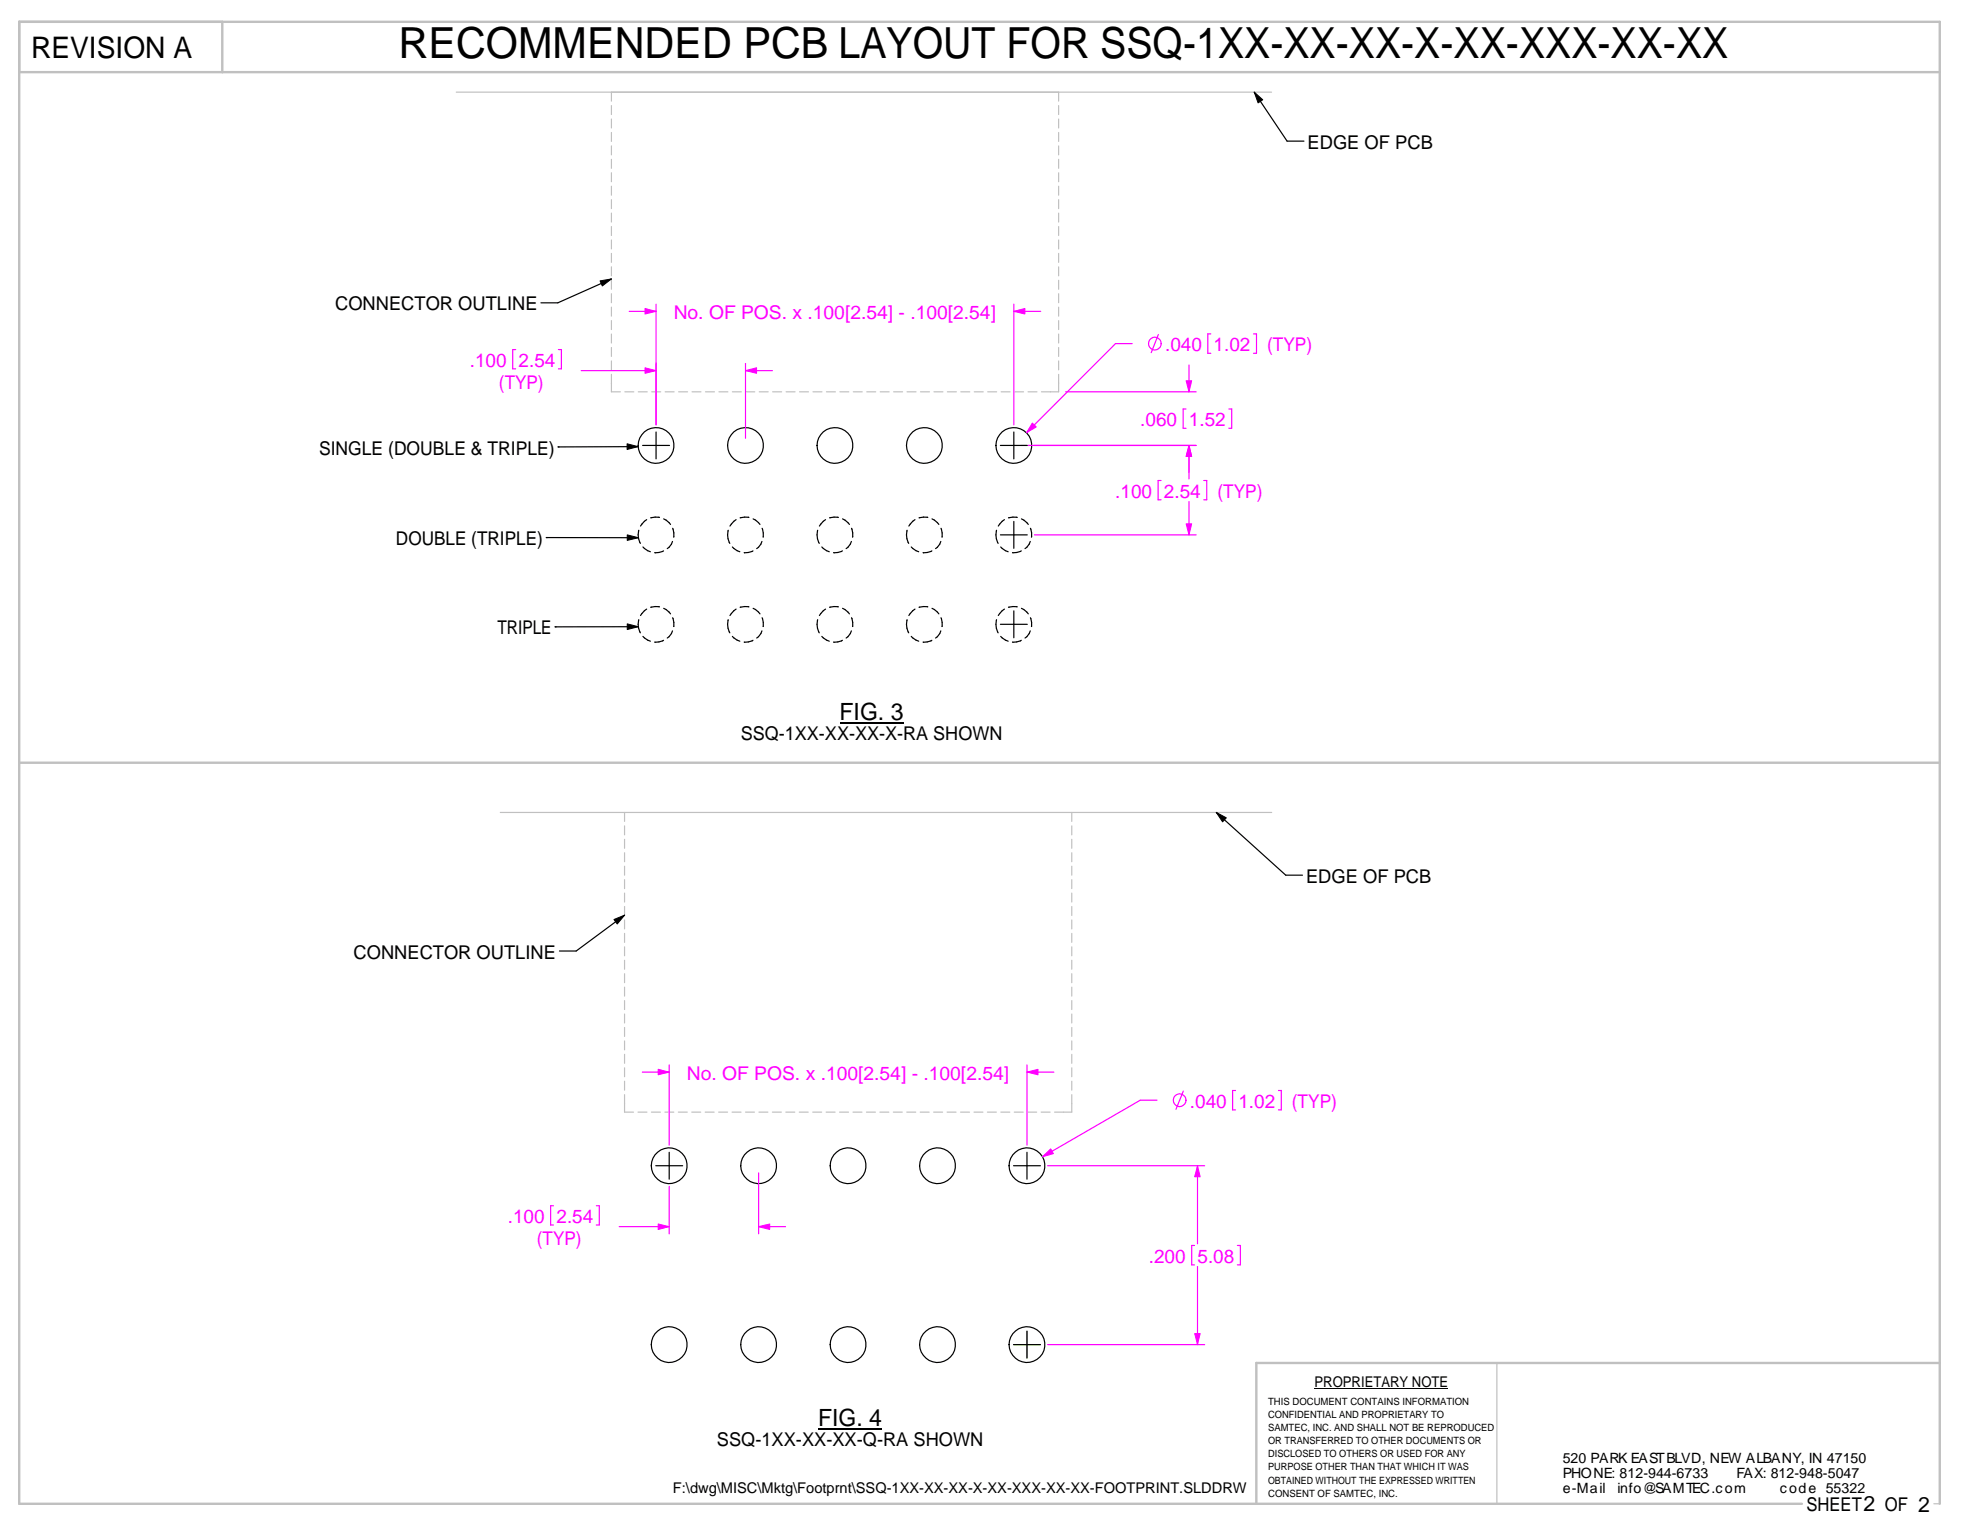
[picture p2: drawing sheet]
<svg xmlns="http://www.w3.org/2000/svg" width="279mm" height="216mm" viewBox="0 0 279 216" stroke-linecap="round" stroke-linejoin="round" font-family="sans-serif">
<g fill="none" stroke="#c0c0c0" stroke-width=".17">
<path d="M64.7 13.1h115.5M86.7 13.1v1.2M86.7 15v1.2M86.7 16.9v1.2M86.7 18.8v1.2M150.1 13.1v1.2M150.1 15v1.2M150.1 16.9v1.2M150.1 18.8v1.2M86.7 20.7v1.3M86.7 22.6v1.3M86.7 24.5v1.3"/>
<path d="M86.7 26.4v1.3M86.7 28.3v1.3M86.7 30.2v1.3M86.7 32.1v1.3M86.7 34v1.3M86.7 35.9v1.3M86.7 37.8v1.3M86.7 39.7v1.3M150.1 20.7v1.3M150.1 22.6v1.3M150.1 24.5v1.3M150.1 26.4v1.3"/>
<path d="M150.1 28.3v1.3M150.1 30.2v1.3M150.1 32.1v1.3M150.1 34v1.3M150.1 35.9v1.3M150.1 37.8v1.3M150.1 39.7v1.3M86.7 53.1v2.4h1.2M86.7 41.6v1.3M86.7 43.5v1.3M86.7 45.4v1.3M86.7 47.4v1.2"/>
<path d="M86.7 49.3v1.2M86.7 51.2v1.2M88.6 55.5h1.2M90.5 55.5h1.3M92.4 55.5h1.3M94.3 55.5h1.3M96.2 55.5h1.3M98.1 55.5h1.3M100 55.5h1.3M101.9 55.5h1.3M103.8 55.5h1.3M105.7 55.5h1.3"/>
<path d="M107.6 55.5h1.3M109.5 55.5h1.3M111.4 55.5h1.3M113.3 55.5h1.3M115.2 55.5h1.3M117.2 55.5h1.2M119.1 55.5h1.2M121 55.5h1.2M122.9 55.5h1.2M124.8 55.5h1.2M126.7 55.5h1.2M128.6 55.5h1.3"/>
<path d="M130.5 55.5h1.3M132.4 55.5h1.3M134.3 55.5h1.3M136.2 55.5h1.3M138.1 55.5h1.3M140 55.5h1.3M141.9 55.5h1.3M143.8 55.5h1.3M145.7 55.5h1.3M150.1 53.1v2.4h-2.5M150.1 41.6v1.3M150.1 43.5v1.3"/>
<path d="M150.1 45.4v1.3M150.1 47.4v1.2M150.1 49.3v1.2M150.1 51.2v1.2M70.9 115.2h109.4M88.5 115.2v1.2M88.5 117.1v1.2M88.5 119v1.3M151.9 115.2v1.2M151.9 117.1v1.2M151.9 119v1.3M88.5 120.9v1.3"/>
<path d="M88.5 122.8v1.3M88.5 124.7v1.3M88.5 126.6v1.3M88.5 128.5v1.3M88.5 130.4v1.3M88.5 132.3v1.3M88.5 134.2v1.3M88.5 136.1v1.3M88.5 138v1.3M88.5 139.9v1.3M151.9 120.9v1.3M151.9 122.8v1.3"/>
<path d="M151.9 124.7v1.3M151.9 126.6v1.3M151.9 128.5v1.3M151.9 130.4v1.3M151.9 132.3v1.3M151.9 134.2v1.3M151.9 136.1v1.3M151.9 138v1.3M151.9 139.9v1.3M88.5 141.8v1.3M88.5 143.7v1.3M88.5 145.7v1.2"/>
<path d="M88.5 147.6v1.2M88.5 149.5v1.2M88.5 151.4v1.2M88.5 153.3v1.2M88.5 155.2v2.5h1.3M90.4 157.7h1.3M92.3 157.7h1.3M94.2 157.7h1.3M96.2 157.7h1.2M98.1 157.7h1.2M100 157.7h1.2M101.9 157.7h1.2"/>
<path d="M103.8 157.7h1.2M105.7 157.7h1.2M107.6 157.7h1.3M109.5 157.7h1.3M111.4 157.7h1.3M113.3 157.7h1.3M115.2 157.7h1.3M117.1 157.7h1.3M119 157.7h1.3M120.9 157.7h1.3M122.8 157.7h1.3M124.7 157.7h1.3"/>
<path d="M126.6 157.7h1.3M128.5 157.7h1.3M130.4 157.7h1.3M132.3 157.7h1.3M134.3 157.7h1.2M136.2 157.7h1.2M138.1 157.7h1.2M140 157.7h1.2M141.9 157.7h1.2M143.8 157.7h1.2M145.7 157.7h1.3M147.6 157.7h1.3"/>
<path d="M151.9 155.2v2.5h-2.4M151.9 141.8v1.3M151.9 143.7v1.3M151.9 145.7v1.2M151.9 147.6v1.2M151.9 149.5v1.2M151.9 151.4v1.2M151.9 153.3v1.2M212.2 193.2v20M274.1 213.2h.9"/>
</g>
<path d="M2.7 10.2h272.3M31.5 3.1v7.1M2.7 108.1h272.3M275 193.2h-96.9v20M255.4 213.2h-252.7v-210.1h272.3v210.1" fill="none" stroke="#c0c0c0" stroke-width=".34"/>
<g fill="none" stroke="#000" stroke-width=".17">
<path d="M90.5 75.2a2.5 2.5 0 0 0 .3 1.8M91.1 77.5l.7 .6 .4 .1M91.7 73.7l-.9 .9M93.5 73.3h-.6l-.7 .1M94.1 78.1l-.7 .2h-.6M94.1 73.6l.3 .1 .7 .6M95.3 76.8l-.1 .3-.6 .7M95.3 74.9l.2 .6v.6M103.2 75.2a2.5 2.5 0 0 0 .3 1.8M103.8 77.5l.7 .6 .4 .1M104.3 73.7l-.8 .9M106.2 73.3h-.6l-.7 .1"/>
<path d="M106.7 78.1l-.6 .2h-.6M106.8 73.6l.3 .1 .6 .6M108 76.8l-.1 .3-.6 .7M108 74.9l.2 .6v.6M115.9 75.2a2.5 2.5 0 0 0 .2 1.8M116.5 77.5l.7 .6 .4 .1M117 73.7l-.8 .9M118.8 73.3h-.6l-.6 .1M119.4 78.1l-.6 .2h-.6M119.4 73.6l.4 .1 .6 .6M120.7 76.8l-.2 .3-.6 .7M120.7 74.9l.2 .6v.6"/>
<path d="M128.6 75.2a2.5 2.5 0 0 0 .2 1.8M129.2 77.5l.7 .6 .3 .1M129.7 73.7l-.9 .9M131.5 73.3h-.6l-.6 .1M132.1 78.1l-.7 .2h-.6M132.1 73.6l.4 .1 .6 .6M133.4 76.8l-.2 .3-.6 .7M133.4 74.9l.2 .6-.1 .6M141.3 75.2a2.5 2.5 0 0 0 .2 1.8M141.9 77.5l.6 .6 .4 .1M142.4 73.7l-.9 .9M144.2 73.3h-.6l-.6 .1"/>
<path d="M144.8 78.1l-.7 .2h-.6M144.8 73.6l.3 .1 .7 .6M146 76.8l-.1 .3-.6 .7M146.1 74.9l.1 .6v.6M90.5 87.8a2.5 2.5 0 0 0 .3 1.9M91.1 90.2l.7 .5 .4 .2M91.7 86.3l-.9 1M93.5 86h-.6l-.7 .1M94.1 90.8l-.7 .2h-.6M94.1 86.2l.3 .2 .7 .6M95.3 89.4l-.1 .4-.6 .6M95.3 87.6l.2 .6v.6"/>
<path d="M103.2 87.8a2.5 2.5 0 0 0 .3 1.9M103.8 90.2l.7 .5 .4 .2M104.3 86.3l-.8 1M106.2 86h-.6l-.7 .1M106.7 90.8l-.6 .2h-.6M106.8 86.2l.3 .2 .6 .6M108 89.4l-.1 .4-.6 .6M108 87.6l.2 .6v.6M115.9 87.8a2.5 2.5 0 0 0 .2 1.9M116.5 90.2l.7 .5 .4 .2M117 86.3l-.8 1M118.8 86h-.6l-.6 .1"/>
<path d="M119.4 90.8l-.6 .2h-.6M119.4 86.2l.4 .2 .6 .6M120.7 89.4l-.2 .4-.6 .6M120.7 87.6l.2 .6v.6M128.6 87.8a2.5 2.5 0 0 0 .2 1.9M129.2 90.2l.7 .5 .3 .2M129.7 86.3l-.9 1M131.5 86h-.6l-.6 .1M132.1 90.8l-.7 .2h-.6M132.1 86.2l.4 .2 .6 .6M133.4 89.4l-.2 .4-.6 .6M133.4 87.6l.2 .6-.1 .6"/>
<path d="M141.3 87.8a2.5 2.5 0 0 0 .2 1.9M141.9 90.2l.6 .5 .4 .2M142.4 86.3l-.9 1M144.2 86h-.6l-.6 .1M144.8 90.8l-.7 .2h-.6M144.8 86.2l.3 .2 .7 .6M146 89.4l-.1 .4-.6 .6M146.1 87.6l.1 .6v.6"/>
<circle cx="93" cy="63.1" r="2.53"/>
<circle cx="105.7" cy="63.1" r="2.53"/>
<circle cx="118.3" cy="63.1" r="2.53"/>
<circle cx="131" cy="63.1" r="2.53"/>
<circle cx="143.7" cy="63.1" r="2.53"/>
<circle cx="94.9" cy="165.2" r="2.53"/>
<circle cx="107.5" cy="165.2" r="2.53"/>
<circle cx="120.2" cy="165.2" r="2.53"/>
<circle cx="132.9" cy="165.2" r="2.53"/>
<circle cx="145.6" cy="165.2" r="2.53"/>
<circle cx="94.9" cy="190.6" r="2.53"/>
<circle cx="107.5" cy="190.6" r="2.53"/>
<circle cx="120.2" cy="190.6" r="2.53"/>
<circle cx="132.9" cy="190.6" r="2.53"/>
<circle cx="145.6" cy="190.6" r="2.53"/>
</g>
<path d="M151.1 55.5h18.5M168.1 58h-.4v2.7h.4M168.5 51.7v3.8M174.2 58h.4v2.7h-.4M144.7 63.1h24.9M168.5 63.1v3.9" fill="none" stroke="#f0f" stroke-width=".17"/>
<path d="M168.5 63.1l.4 1.6h-.8z" fill="#f0f"/>
<path d="M168.5 63.1l.4 1.6h-.8z" fill="none" stroke="#f0f" stroke-width=".14"/>
<path d="M168.1 54h.8l-.4 1.5z" fill="#f0f"/>
<path d="M168.1 54h.8l-.4 1.5z" fill="none" stroke="#f0f" stroke-width=".14"/>
<path d="M143.7 190.6h3.8M145.6 188.7v3.8" fill="none" stroke="#80ff00" stroke-width=".17"/>
<path d="M172.4 115.2l9.9 8.9h2.3M88.5 129.7l-6.8 5.1h-2.4M93 165.3h3.8M94.9 163.3v3.9M143.7 165.3h3.8M145.6 163.3v3.9M143.7 190.6h3.8M145.6 188.7v3.8M116 202.6h9" fill="none" stroke="#000" stroke-width=".17"/>
<g fill="none" stroke="#f0f" stroke-width=".17">
<path d="M91.1 152h3.8M94.9 151v11.3M145.6 151v11.3M145.6 152h3.8M164 156h-2.4l-13.8 8M167.7 154.7l-1 2.6M175.1 154.6h-.4v2.7h.4M181.2 154.6h.4v2.7h-.4M78.5 170.9h-.4v2.8h.4M84.5 170.9h.5v2.8h-.5M87.8 173.9h7.1M94.9 168.2v6.7"/>
<path d="M107.5 166.3v8.6M107.5 173.9h3.9M148.5 165.3h22.3M169.3 176.6h-.4v2.7h.4M169.7 165.3v11M169.7 179.5v11.1M175.4 176.6h.4v2.7h-.4M148.5 190.6h22.3"/>
<circle cx="167.2" cy="156" r=".9"/>
</g>
<path d="M93.3 151.6l1.6 .4-1.6 .4z" fill="#f0f"/>
<path d="M93.3 151.6l1.6 .4-1.6 .4z" fill="none" stroke="#f0f" stroke-width=".14"/>
<path d="M145.6 152l1.5-.4v.8z" fill="#f0f"/>
<path d="M145.6 152l1.5-.4v.8z" fill="none" stroke="#f0f" stroke-width=".14"/>
<path d="M93.3 173.5l1.6 .4-1.6 .4z" fill="#f0f"/>
<path d="M93.3 173.5l1.6 .4-1.6 .4z" fill="none" stroke="#f0f" stroke-width=".14"/>
<path d="M107.5 173.9l1.6-.4v.8z" fill="#f0f"/>
<path d="M107.5 173.9l1.6-.4v.8z" fill="none" stroke="#f0f" stroke-width=".14"/>
<path d="M147.8 164l1.1-1.1 .4 .6z" fill="#f0f"/>
<path d="M147.8 164l1.1-1.1 .4 .6z" fill="none" stroke="#f0f" stroke-width=".14"/>
<path d="M169.3 189h.8l-.4 1.6z" fill="#f0f"/>
<path d="M169.3 189h.8l-.4 1.6z" fill="none" stroke="#f0f" stroke-width=".14"/>
<path d="M169.7 165.3l.4 1.5h-.8z" fill="#f0f"/>
<path d="M169.7 165.3l.4 1.5h-.8z" fill="none" stroke="#f0f" stroke-width=".14"/>
<path d="M172.4 115.2l1.4 .7-.5 .6zM87 130.3l1.5-.6-1 1.3z" fill="#000"/>
<path d="M172.4 115.2l1.4 .7-.5 .6zM87 130.3l1.5-.6-1 1.3zM186.3 196.8h19" fill="none" stroke="#000" stroke-width=".14"/>
<g fill="none" stroke="#000" stroke-width=".17">
<path d="M177.8 13.1l4.6 6.9h2.4M86.7 39.5l-7.6 3.4h-2.4M77.4 76.2h.1M77.4 76.2h13.1M79.1 63.4h.1M90.5 63.3l-11.4 .1M91.1 63.1h3.8M93 61.2v3.8M141.8 63.1h3.8M141.8 75.8h3.8M143.7 61.2v3.8M143.7 73.9v3.8"/>
<path d="M78.7 88.9h.1M90.5 88.8l-11.8 .1M141.8 88.5h3.8M143.7 86.6v3.8M119 102.5h9.1"/>
</g>
<g fill="none" stroke="#f0f" stroke-width=".17">
<path d="M73.1 49.6h-.4v2.7h.4M79.2 49.6h.4v2.7h-.4M82.4 52.5h10.6M89.2 44.1h3.8M93 43.1v17.1M105.7 51.5v10.6M105.7 52.5h3.8M143.7 43.1v17.1M143.7 44.1h3.8M160.5 48.7h-2.4l-12.6 12.6M164.2 47.4l-1 2.6M171.6 47.3h-.4v2.8h.4"/>
<path d="M177.7 47.3h.4v2.8h-.4M146.6 63.1h23M146.6 75.8h23M164.6 68.1h-.4v2.7h.4M168.5 63.1v4.8M168.5 71.1v4.7M170.6 68.1h.5v2.7h-.5"/>
<circle cx="163.7" cy="48.7" r=".9"/>
</g>
<path d="M91.4 43.7l1.6 .4-1.6 .4z" fill="#f0f"/>
<path d="M91.4 43.7l1.6 .4-1.6 .4z" fill="none" stroke="#f0f" stroke-width=".14"/>
<path d="M143.7 44.1l1.6-.4v.8z" fill="#f0f"/>
<path d="M143.7 44.1l1.6-.4v.8z" fill="none" stroke="#f0f" stroke-width=".14"/>
<path d="M91.4 52.1l1.6 .4-1.6 .4z" fill="#f0f"/>
<path d="M91.4 52.1l1.6 .4-1.6 .4z" fill="none" stroke="#f0f" stroke-width=".14"/>
<path d="M105.7 52.5l1.5-.4v.8z" fill="#f0f"/>
<path d="M105.7 52.5l1.5-.4v.8z" fill="none" stroke="#f0f" stroke-width=".14"/>
<path d="M146.3 60l.6 .5-1.4 .8z" fill="#f0f"/>
<path d="M146.3 60l.6 .5-1.4 .8z" fill="none" stroke="#f0f" stroke-width=".14"/>
<path d="M168.5 63.1l.4 1.6h-.8z" fill="#f0f"/>
<path d="M168.5 63.1l.4 1.6h-.8z" fill="none" stroke="#f0f" stroke-width=".14"/>
<path d="M168.1 74.3h.8l-.4 1.5z" fill="#f0f"/>
<path d="M168.1 74.3h.8l-.4 1.5z" fill="none" stroke="#f0f" stroke-width=".14"/>
<path d="M177.8 13.1l1.2 1-.7 .5zM85.1 39.8l1.6-.3-1.3 1zM88.9 62.9l1.6 .4-1.6 .4zM88.9 75.8l1.6 .4-1.6 .4zM88.9 88.4l1.6 .4-1.6 .4z" fill="#000"/>
<path d="M177.8 13.1l1.2 1-.7 .5zM85.1 39.8l1.6-.3-1.3 1zM88.9 62.9l1.6 .4-1.6 .4zM88.9 75.8l1.6 .4-1.6 .4zM88.9 88.4l1.6 .4-1.6 .4z" fill="none" stroke="#000" stroke-width=".14"/>
<text font-size="6.1" x="56.5" y="8.2">RECOMMENDED PCB LAYOUT FOR SSQ-1XX-XX-XX-X-XX-XXX-XX-XX</text>
<text font-size="4.2" x="4.4" y="8.3">REVISION A</text>
<g font-size="3.4">
<text x="119" y="102.1">FIG. 3</text>
<text x="116" y="202.2">FIG. 4</text>
</g>
<g font-size="2.7">
<text x="185.3" y="21.1">EDGE OF PCB</text>
<text x="47.5" y="44">CONNECTOR OUTLINE</text>
<text x="45.2" y="64.4">SINGLE (DOUBLE &amp; TRIPLE)</text>
<text x="56.1" y="77.3">DOUBLE (TRIPLE)</text>
<text x="70.5" y="89.9">TRIPLE</text>
<text x="105" y="105">SSQ-1XX-XX-XX-X-RA SHOWN</text>
<text x="185.1" y="125.1">EDGE OF PCB</text>
<text x="50.1" y="135.9">CONNECTOR OUTLINE</text>
<text x="101.6" y="205">SSQ-1XX-XX-XX-Q-RA SHOWN</text>
<text x="256.1" y="214.3">SHEET2 OF 2</text>
</g>
<g font-size="2.7" fill="#f0f">
<text x="95.5" y="45.2">No. OF POS. x .100[2.54] - .100[2.54]</text>
<text x="66.6" y="52">.100</text>
<text x="73.5" y="52">2.54</text>
<text x="165.2" y="49.8">.040</text>
<text x="172" y="49.8">1.02</text>
<text x="179.6" y="49.8">(TYP)</text>
<text x="70.7" y="55.2">(TYP)</text>
<text x="161.6" y="60.4">.060</text>
<text x="168.5" y="60.4">1.52</text>
<text x="158.1" y="70.6">.100</text>
<text x="165" y="70.6">2.54</text>
<text x="172.6" y="70.6">(TYP)</text>
<text x="97.4" y="153">No. OF POS. x .100[2.54] - .100[2.54]</text>
<text x="168.7" y="157">.040</text>
<text x="175.5" y="157">1.02</text>
<text x="183.1" y="157">(TYP)</text>
<text x="72" y="173.3">.100</text>
<text x="78.9" y="173.3">2.54</text>
<text x="76.1" y="176.6">(TYP)</text>
<text x="162.8" y="179">.200</text>
<text x="169.7" y="179">5.08</text>
</g>
<g font-size="2.1">
<text x="186.3" y="196.6">PROPRIETARY NOTE</text>
<text x="95.4" y="211.7">F:\dwg\MISC\Mktg\Footprnt\SSQ-1XX-XX-XX-X-XX-XXX-XX-XX-FOOTPRINT.SLDDRW</text>
</g>
<g font-size="2">
<text x="221.5" y="207.4">520 PARK EASTBLVD, NEW ALBANY, IN 47150</text>
<text x="221.5" y="209.6">PHONE: 812-944-6733</text>
<text x="246.2" y="209.6">FAX: 812-948-5047</text>
<text x="221.5" y="211.7">e-Mail</text>
<text x="229.3" y="211.7">info@SAMTEC.com</text>
<text x="252.3" y="211.7">code 55322</text>
</g>
<g font-size="1.4">
<text x="179.8" y="199.1">THIS DOCUMENT CONTAINS INFORMATION</text>
<text x="179.8" y="201">CONFIDENTIAL AND PROPRIETARY TO</text>
<text x="179.8" y="202.9">SAMTEC, INC. AND SHALL NOT BE REPRODUCED</text>
<text x="179.8" y="204.7">OR TRANSFERRED TO OTHER DOCUMENTS OR</text>
<text x="179.8" y="206.6">DISCLOSED TO OTHERS OR USED FOR ANY</text>
<text x="179.8" y="208.5">PURPOSE OTHER THAN THAT WHICH IT WAS</text>
<text x="179.8" y="210.3">OBTAINED WITHOUT THE EXPRESSED WRITTEN</text>
<text x="179.8" y="212.2">CONSENT OF SAMTEC, INC.</text>
</g>
</svg>
